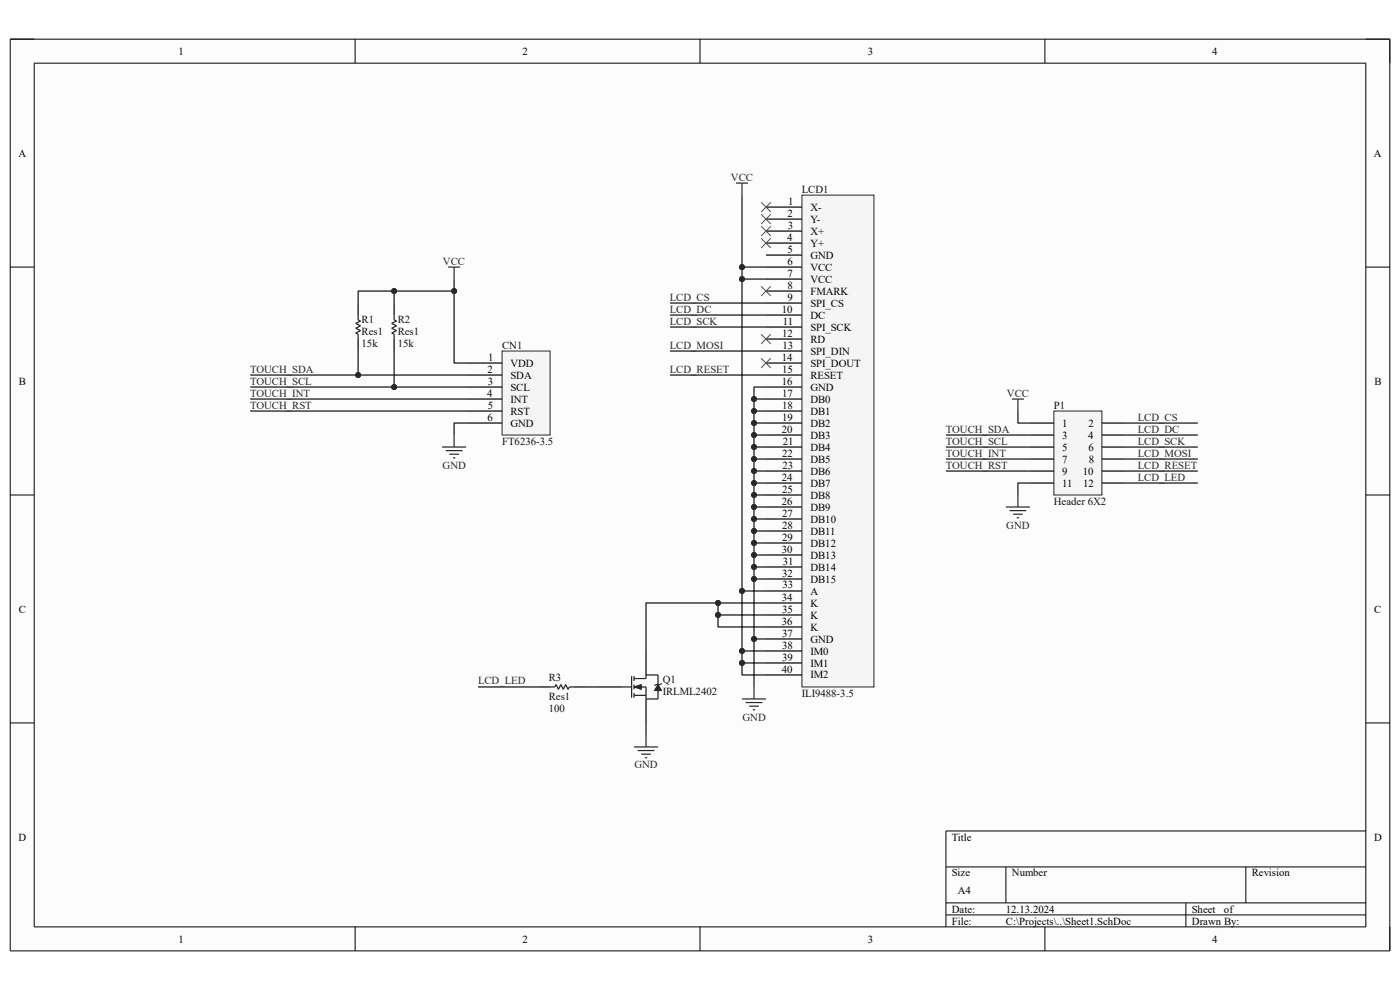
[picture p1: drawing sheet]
<svg xmlns="http://www.w3.org/2000/svg" width="297mm" height="210mm" viewBox="0 0 297 210" stroke-linecap="round" stroke-linejoin="round" font-family="sans-serif">
<path d="M2.2 8.3h292.7v193.4h-292.7z" fill-rule="evenodd" fill="#fcfcfc"/>
<path d="M2.2 8.3h292.7v193.4h-292.7z" fill="none" stroke="#000" stroke-width=".21"/>
<path d="M7.3 13.4h282.5v183.2h-282.5z" fill-rule="evenodd" fill="#fcfcfc"/>
<g fill="none" stroke="#000" stroke-width=".21">
<path d="M2.2 8.3h5.1M7.3 13.4h282.5v183.2h-282.5zM75.3 8.3v5.1M148.5 8.3v5.1M221.7 8.3v5.1M289.8 8.3h5.1v5.1M2.2 56.7h5.1M289.8 56.7h5.1M2.2 105h5.1M289.8 105h5.1M2.2 153.4h5.1M289.8 153.4h5.1"/>
<path d="M289.8 176.3h-89.1v20.3M75.3 196.6v5.1M148.5 196.6v5.1M200.7 183.9h89.1M200.7 191.5h89.1M200.7 194.1h89.1M213.4 183.9v7.6M221.7 196.6v5.1M251.6 191.5v5.1M264.3 183.9v7.6M294.9 196.6v5.1"/>
</g>
<path d="M170.1 41.4h15.3v104.3h-15.3z" fill-rule="evenodd" fill="#f5f5f5"/>
<path d="M170.1 41.4h15.3v104.3h-15.3z" fill="none" stroke="#262626" stroke-width=".21"/>
<g fill="none" stroke="#000" stroke-width=".25">
<path d="M162.5 43.9h7.6M162.5 46.5h7.6M162.5 49h7.6M162.5 51.6h7.6M162.5 54.1h7.6M162.5 56.7h7.6M162.5 59.2h7.6M162.5 61.7h7.6M162.5 64.3h7.6M162.5 66.8h7.6M162.5 69.4h7.6M162.5 71.9h7.6"/>
<path d="M162.5 74.5h7.6M162.5 77h7.6M162.5 79.6h7.6M162.5 82.1h7.6M162.5 84.7h7.6M162.5 87.2h7.6M162.5 89.7h7.6M162.5 92.3h7.6M162.5 94.8h7.6M162.5 97.4h7.6M162.5 99.9h7.6M162.5 102.5h7.6"/>
<path d="M162.5 105h7.6M162.5 107.6h7.6M162.5 110.1h7.6M162.5 112.6h7.6M162.5 115.2h7.6M162.5 117.7h7.6M162.5 120.3h7.6M162.5 122.8h7.6M162.5 125.4h7.6M162.5 127.9h7.6M162.5 130.5h7.6M162.5 133h7.6"/>
<path d="M162.5 135.6h7.6M162.5 138.1h7.6M162.5 140.6h7.6M162.5 143.2h7.6"/>
</g>
<path d="M106.5 74.5h10.2v17.8h-10.2z" fill-rule="evenodd" fill="#f5f5f5"/>
<path d="M106.5 74.5h10.2v17.8h-10.2z" fill="none" stroke="#262626" stroke-width=".21"/>
<path d="M98.9 77h7.6M98.9 79.6h7.6M98.9 82.1h7.6M98.9 84.7h7.6M98.9 87.2h7.6M98.9 89.7h7.6M137.1 138.1v5.1M126.9 145.7h5.1M137.1 148.3v5.1" fill="none" stroke="#000" stroke-width=".25"/>
<path d="M161.5 42.9l2 2M161.5 45.5l2 2M161.5 48l2 2M161.5 50.5l2 2.1M163.5 42.9l-2 2M163.5 45.5l-2 2M163.5 48l-2 2M163.5 50.5l-2 2.1M161.5 60.7l2 2.1M161.5 70.9l2 2M163.5 60.7l-2 2.1M163.5 70.9l-2 2" fill="none" stroke="#4c4c4c" stroke-width=".21"/>
<path d="M156.1 38.8h2.6M157.4 38.8v2.6M157.4 148.3h5.1M158.2 149h3.5M158.9 149.8h2.1M159.7 150.6h.5M160 145.7v2.6" fill="none" stroke="#262626" stroke-width=".25"/>
<path d="M132 145.7h2M134 143.4v4.6M134.5 143.9h2.6M134.5 145.7h2.6v2.6M134.5 147.5h2.6M134.5 143.4v1.1M134.5 145.2v1M134.5 147v1" fill="none" stroke="#1c1c1c" stroke-width=".25"/>
<path d="M134.5 145.7l1.5-.5v1z" fill="#1c1c1c"/>
<path d="M134.5 145.7l1.5-.5v1z" fill="none" stroke="#1c1c1c" stroke-width=".21"/>
<path d="M137.1 143.2v.7M137.1 148.3h2.5" fill="none" stroke="#1c1c1c" stroke-width=".25"/>
<path d="M139.6 145.2l.8 1.3h-1.6z" fill="#1c1c1c"/>
<path d="M139.6 145.2l.8 1.3h-1.6z" fill="none" stroke="#1c1c1c" stroke-width=".21"/>
<path d="M76 66.8v1.1l.5 .2-1 .5 1 .5-1 .5 1 .5-1 .6 .5 .2v1M83.6 66.8v1.1l.5 .2-1 .5 1 .5-1 .5 1 .5-1 .6 .5 .2v1M116.7 145.7h1l.3-.5 .5 1 .5-1 .5 1 .5-1 .5 1 .3-.5h1M137.1 143.2h2.5v2M139.6 146.5v1.8M140.4 145l-.3 .2h-1l-.3 .3" fill="none" stroke="#1c1c1c" stroke-width=".25"/>
<path d="M76 64.3v2.5M76 71.9v2.6M83.6 64.3v2.5M83.6 71.9v2.6M114.2 145.7h2.5M121.8 145.7h2.5" fill="none" stroke="#000" stroke-width=".25"/>
<path d="M95.1 56.7h2.5M96.3 56.7v2.5M93.8 94.8h5.1M94.6 95.6h3.5M95.3 96.4h2.1M96.1 97.1h.5M96.3 92.3v2.5M134.5 158.5h5.1M135.3 159.2h3.5M136 160h2.1M137.1 155.9v2.6M136.8 160.7h.5" fill="none" stroke="#262626" stroke-width=".25"/>
<path d="M223.6 87.2h10.2v17.8h-10.2z" fill-rule="evenodd" fill="#f5f5f5"/>
<path d="M223.6 87.2h10.2v17.8h-10.2z" fill="none" stroke="#262626" stroke-width=".21"/>
<path d="M218.5 89.7h5.1M218.5 92.3h5.1M218.5 94.8h5.1M218.5 97.4h5.1M218.5 99.9h5.1M233.8 89.7h5.1M233.8 92.3h5.1M233.8 94.8h5.1M233.8 97.4h5.1M233.8 99.9h5.1M218.5 102.5h5.1M233.8 102.5h5.1" fill="none" stroke="#000" stroke-width=".25"/>
<path d="M214.7 84.7h2.5M216 84.7v2.5M213.4 107.6h5.1M214.2 108.3h3.5M214.9 109.1h2.1M215.7 109.8h.5M216 105v2.6" fill="none" stroke="#262626" stroke-width=".25"/>
<path d="M161.5 76l2 2M163.5 76l-2 2" fill="none" stroke="#4c4c4c" stroke-width=".21"/>
<path d="M53.1 82.1h45.8M53.1 87.2h45.8M53.1 84.7h45.8M238.9 102.5h15.2" fill="none" stroke="#0e0e0e" stroke-width=".25"/>
<circle cx="83.6" cy="82.1" r=".51" fill="#0e0e0e"/>
<circle cx="83.6" cy="82.1" r=".51" fill="none" stroke="#0e0e0e" stroke-width=".21"/>
<path d="M53.1 79.6h45.8" fill="none" stroke="#0e0e0e" stroke-width=".25"/>
<circle cx="76" cy="79.6" r=".51" fill="#0e0e0e"/>
<circle cx="76" cy="79.6" r=".51" fill="none" stroke="#0e0e0e" stroke-width=".21"/>
<path d="M96.3 61.7h-20.3v2.6" fill="none" stroke="#0e0e0e" stroke-width=".25"/>
<circle cx="96.3" cy="61.7" r=".51" fill="#0e0e0e"/>
<circle cx="96.3" cy="61.7" r=".51" fill="none" stroke="#0e0e0e" stroke-width=".21"/>
<circle cx="83.6" cy="61.7" r=".51" fill="#0e0e0e"/>
<circle cx="83.6" cy="61.7" r=".51" fill="none" stroke="#0e0e0e" stroke-width=".21"/>
<path d="M96.3 59.2v17.8h2.6M98.9 89.7h-2.6v2.6" fill="none" stroke="#0e0e0e" stroke-width=".25"/>
<circle cx="96.3" cy="61.7" r=".51" fill="#0e0e0e"/>
<circle cx="96.3" cy="61.7" r=".51" fill="none" stroke="#0e0e0e" stroke-width=".21"/>
<path d="M162.5 127.9h-25.4v10.2M101.4 145.7h12.8M124.3 145.7h2.6" fill="none" stroke="#0e0e0e" stroke-width=".25"/>
<circle cx="152.3" cy="127.9" r=".51" fill="#0e0e0e"/>
<circle cx="152.3" cy="127.9" r=".51" fill="none" stroke="#0e0e0e" stroke-width=".21"/>
<path d="M142.1 79.6h20.4M142.1 74.5h20.4M142.1 69.4h20.4M142.1 66.8h20.4M142.1 64.3h20.4M152.3 130.5v2.5h10.2" fill="none" stroke="#0e0e0e" stroke-width=".25"/>
<circle cx="152.3" cy="130.5" r=".51" fill="#0e0e0e"/>
<circle cx="152.3" cy="130.5" r=".51" fill="none" stroke="#0e0e0e" stroke-width=".21"/>
<path d="M152.3 127.9v2.6h10.2" fill="none" stroke="#0e0e0e" stroke-width=".25"/>
<circle cx="152.3" cy="130.5" r=".51" fill="#0e0e0e"/>
<circle cx="152.3" cy="130.5" r=".51" fill="none" stroke="#0e0e0e" stroke-width=".21"/>
<circle cx="152.3" cy="127.9" r=".51" fill="#0e0e0e"/>
<circle cx="152.3" cy="127.9" r=".51" fill="none" stroke="#0e0e0e" stroke-width=".21"/>
<path d="M157.4 138.1v5.1h5.1" fill="none" stroke="#0e0e0e" stroke-width=".25"/>
<circle cx="157.4" cy="138.1" r=".51" fill="#0e0e0e"/>
<circle cx="157.4" cy="138.1" r=".51" fill="none" stroke="#0e0e0e" stroke-width=".21"/>
<circle cx="157.4" cy="140.6" r=".51" fill="#0e0e0e"/>
<circle cx="157.4" cy="140.6" r=".51" fill="none" stroke="#0e0e0e" stroke-width=".21"/>
<path d="M157.4 140.6h5.1" fill="none" stroke="#0e0e0e" stroke-width=".25"/>
<circle cx="157.4" cy="140.6" r=".51" fill="#0e0e0e"/>
<circle cx="157.4" cy="140.6" r=".51" fill="none" stroke="#0e0e0e" stroke-width=".21"/>
<path d="M157.4 59.2v78.9h5.1" fill="none" stroke="#0e0e0e" stroke-width=".25"/>
<circle cx="157.4" cy="59.2" r=".51" fill="#0e0e0e"/>
<circle cx="157.4" cy="59.2" r=".51" fill="none" stroke="#0e0e0e" stroke-width=".21"/>
<circle cx="157.4" cy="125.4" r=".51" fill="#0e0e0e"/>
<circle cx="157.4" cy="125.4" r=".51" fill="none" stroke="#0e0e0e" stroke-width=".21"/>
<circle cx="157.4" cy="138.1" r=".51" fill="#0e0e0e"/>
<circle cx="157.4" cy="138.1" r=".51" fill="none" stroke="#0e0e0e" stroke-width=".21"/>
<path d="M157.4 125.4h5.1" fill="none" stroke="#0e0e0e" stroke-width=".25"/>
<circle cx="157.4" cy="125.4" r=".51" fill="#0e0e0e"/>
<circle cx="157.4" cy="125.4" r=".51" fill="none" stroke="#0e0e0e" stroke-width=".21"/>
<path d="M157.4 56.7v2.5h5.1" fill="none" stroke="#0e0e0e" stroke-width=".25"/>
<circle cx="157.4" cy="56.7" r=".51" fill="#0e0e0e"/>
<circle cx="157.4" cy="56.7" r=".51" fill="none" stroke="#0e0e0e" stroke-width=".21"/>
<circle cx="157.4" cy="59.2" r=".51" fill="#0e0e0e"/>
<circle cx="157.4" cy="59.2" r=".51" fill="none" stroke="#0e0e0e" stroke-width=".21"/>
<path d="M157.4 41.4v15.3h5.1" fill="none" stroke="#0e0e0e" stroke-width=".25"/>
<circle cx="157.4" cy="56.7" r=".51" fill="#0e0e0e"/>
<circle cx="157.4" cy="56.7" r=".51" fill="none" stroke="#0e0e0e" stroke-width=".21"/>
<path d="M160 135.6h2.5" fill="none" stroke="#0e0e0e" stroke-width=".25"/>
<circle cx="160" cy="135.6" r=".51" fill="#0e0e0e"/>
<circle cx="160" cy="135.6" r=".51" fill="none" stroke="#0e0e0e" stroke-width=".21"/>
<path d="M160 122.8h2.5" fill="none" stroke="#0e0e0e" stroke-width=".25"/>
<circle cx="160" cy="122.8" r=".51" fill="#0e0e0e"/>
<circle cx="160" cy="122.8" r=".51" fill="none" stroke="#0e0e0e" stroke-width=".21"/>
<path d="M160 120.3h2.5" fill="none" stroke="#0e0e0e" stroke-width=".25"/>
<circle cx="160" cy="120.3" r=".51" fill="#0e0e0e"/>
<circle cx="160" cy="120.3" r=".51" fill="none" stroke="#0e0e0e" stroke-width=".21"/>
<path d="M160 117.7h2.5" fill="none" stroke="#0e0e0e" stroke-width=".25"/>
<circle cx="160" cy="117.7" r=".51" fill="#0e0e0e"/>
<circle cx="160" cy="117.7" r=".51" fill="none" stroke="#0e0e0e" stroke-width=".21"/>
<path d="M160 115.2h2.5" fill="none" stroke="#0e0e0e" stroke-width=".25"/>
<circle cx="160" cy="115.2" r=".51" fill="#0e0e0e"/>
<circle cx="160" cy="115.2" r=".51" fill="none" stroke="#0e0e0e" stroke-width=".21"/>
<path d="M160 112.6h2.5" fill="none" stroke="#0e0e0e" stroke-width=".25"/>
<circle cx="160" cy="112.6" r=".51" fill="#0e0e0e"/>
<circle cx="160" cy="112.6" r=".51" fill="none" stroke="#0e0e0e" stroke-width=".21"/>
<path d="M160 110.1h2.5" fill="none" stroke="#0e0e0e" stroke-width=".25"/>
<circle cx="160" cy="110.1" r=".51" fill="#0e0e0e"/>
<circle cx="160" cy="110.1" r=".51" fill="none" stroke="#0e0e0e" stroke-width=".21"/>
<path d="M160 107.6h2.5" fill="none" stroke="#0e0e0e" stroke-width=".25"/>
<circle cx="160" cy="107.6" r=".51" fill="#0e0e0e"/>
<circle cx="160" cy="107.6" r=".51" fill="none" stroke="#0e0e0e" stroke-width=".21"/>
<path d="M160 105h2.5" fill="none" stroke="#0e0e0e" stroke-width=".25"/>
<circle cx="160" cy="105" r=".51" fill="#0e0e0e"/>
<circle cx="160" cy="105" r=".51" fill="none" stroke="#0e0e0e" stroke-width=".21"/>
<path d="M160 102.5h2.5" fill="none" stroke="#0e0e0e" stroke-width=".25"/>
<circle cx="160" cy="102.5" r=".51" fill="#0e0e0e"/>
<circle cx="160" cy="102.5" r=".51" fill="none" stroke="#0e0e0e" stroke-width=".21"/>
<path d="M160 99.9h2.5" fill="none" stroke="#0e0e0e" stroke-width=".25"/>
<circle cx="160" cy="99.9" r=".51" fill="#0e0e0e"/>
<circle cx="160" cy="99.9" r=".51" fill="none" stroke="#0e0e0e" stroke-width=".21"/>
<path d="M160 97.4h2.5" fill="none" stroke="#0e0e0e" stroke-width=".25"/>
<circle cx="160" cy="97.4" r=".51" fill="#0e0e0e"/>
<circle cx="160" cy="97.4" r=".51" fill="none" stroke="#0e0e0e" stroke-width=".21"/>
<path d="M160 94.8h2.5" fill="none" stroke="#0e0e0e" stroke-width=".25"/>
<circle cx="160" cy="94.8" r=".51" fill="#0e0e0e"/>
<circle cx="160" cy="94.8" r=".51" fill="none" stroke="#0e0e0e" stroke-width=".21"/>
<path d="M160 92.3h2.5" fill="none" stroke="#0e0e0e" stroke-width=".25"/>
<circle cx="160" cy="92.3" r=".51" fill="#0e0e0e"/>
<circle cx="160" cy="92.3" r=".51" fill="none" stroke="#0e0e0e" stroke-width=".21"/>
<path d="M160 89.7h2.5" fill="none" stroke="#0e0e0e" stroke-width=".25"/>
<circle cx="160" cy="89.7" r=".51" fill="#0e0e0e"/>
<circle cx="160" cy="89.7" r=".51" fill="none" stroke="#0e0e0e" stroke-width=".21"/>
<path d="M160 87.2h2.5" fill="none" stroke="#0e0e0e" stroke-width=".25"/>
<circle cx="160" cy="87.2" r=".51" fill="#0e0e0e"/>
<circle cx="160" cy="87.2" r=".51" fill="none" stroke="#0e0e0e" stroke-width=".21"/>
<path d="M160 84.7h2.5" fill="none" stroke="#0e0e0e" stroke-width=".25"/>
<circle cx="160" cy="84.6" r=".51" fill="#0e0e0e"/>
<circle cx="160" cy="84.6" r=".51" fill="none" stroke="#0e0e0e" stroke-width=".21"/>
<path d="M162.5 82.1h-2.5v63.6" fill="none" stroke="#0e0e0e" stroke-width=".25"/>
<circle cx="160" cy="84.6" r=".51" fill="#0e0e0e"/>
<circle cx="160" cy="84.6" r=".51" fill="none" stroke="#0e0e0e" stroke-width=".21"/>
<circle cx="160" cy="87.2" r=".51" fill="#0e0e0e"/>
<circle cx="160" cy="87.2" r=".51" fill="none" stroke="#0e0e0e" stroke-width=".21"/>
<circle cx="160" cy="89.7" r=".51" fill="#0e0e0e"/>
<circle cx="160" cy="89.7" r=".51" fill="none" stroke="#0e0e0e" stroke-width=".21"/>
<circle cx="160" cy="92.3" r=".51" fill="#0e0e0e"/>
<circle cx="160" cy="92.3" r=".51" fill="none" stroke="#0e0e0e" stroke-width=".21"/>
<circle cx="160" cy="94.8" r=".51" fill="#0e0e0e"/>
<circle cx="160" cy="94.8" r=".51" fill="none" stroke="#0e0e0e" stroke-width=".21"/>
<circle cx="160" cy="97.4" r=".51" fill="#0e0e0e"/>
<circle cx="160" cy="97.4" r=".51" fill="none" stroke="#0e0e0e" stroke-width=".21"/>
<circle cx="160" cy="99.9" r=".51" fill="#0e0e0e"/>
<circle cx="160" cy="99.9" r=".51" fill="none" stroke="#0e0e0e" stroke-width=".21"/>
<circle cx="160" cy="102.5" r=".51" fill="#0e0e0e"/>
<circle cx="160" cy="102.5" r=".51" fill="none" stroke="#0e0e0e" stroke-width=".21"/>
<circle cx="160" cy="105" r=".51" fill="#0e0e0e"/>
<circle cx="160" cy="105" r=".51" fill="none" stroke="#0e0e0e" stroke-width=".21"/>
<circle cx="160" cy="107.6" r=".51" fill="#0e0e0e"/>
<circle cx="160" cy="107.6" r=".51" fill="none" stroke="#0e0e0e" stroke-width=".21"/>
<circle cx="160" cy="110.1" r=".51" fill="#0e0e0e"/>
<circle cx="160" cy="110.1" r=".51" fill="none" stroke="#0e0e0e" stroke-width=".21"/>
<circle cx="160" cy="112.6" r=".51" fill="#0e0e0e"/>
<circle cx="160" cy="112.6" r=".51" fill="none" stroke="#0e0e0e" stroke-width=".21"/>
<circle cx="160" cy="115.2" r=".51" fill="#0e0e0e"/>
<circle cx="160" cy="115.2" r=".51" fill="none" stroke="#0e0e0e" stroke-width=".21"/>
<circle cx="160" cy="117.7" r=".51" fill="#0e0e0e"/>
<circle cx="160" cy="117.7" r=".51" fill="none" stroke="#0e0e0e" stroke-width=".21"/>
<circle cx="160" cy="120.3" r=".51" fill="#0e0e0e"/>
<circle cx="160" cy="120.3" r=".51" fill="none" stroke="#0e0e0e" stroke-width=".21"/>
<circle cx="160" cy="122.8" r=".51" fill="#0e0e0e"/>
<circle cx="160" cy="122.8" r=".51" fill="none" stroke="#0e0e0e" stroke-width=".21"/>
<circle cx="160" cy="135.6" r=".51" fill="#0e0e0e"/>
<circle cx="160" cy="135.6" r=".51" fill="none" stroke="#0e0e0e" stroke-width=".21"/>
<path d="M76 74.5v5.1M200.7 99.9h17.8M200.7 97.4h17.8M200.7 94.8h17.8M200.7 92.3h17.8M216 87.2v2.5h2.5M238.9 99.9h15.2M238.9 97.4h15.2M238.9 94.8h15.2M238.9 92.3h15.2M238.9 89.7h15.2M218.5 102.5h-2.5v2.5" fill="none" stroke="#0e0e0e" stroke-width=".25"/>
<circle cx="76" cy="79.6" r=".51" fill="#0e0e0e"/>
<circle cx="76" cy="79.6" r=".51" fill="none" stroke="#0e0e0e" stroke-width=".21"/>
<path d="M83.6 74.5v7.6" fill="none" stroke="#0e0e0e" stroke-width=".25"/>
<circle cx="83.6" cy="82.1" r=".51" fill="#0e0e0e"/>
<circle cx="83.6" cy="82.1" r=".51" fill="none" stroke="#0e0e0e" stroke-width=".21"/>
<path d="M83.6 61.7v2.6" fill="none" stroke="#0e0e0e" stroke-width=".25"/>
<circle cx="83.6" cy="61.7" r=".51" fill="#0e0e0e"/>
<circle cx="83.6" cy="61.7" r=".51" fill="none" stroke="#0e0e0e" stroke-width=".21"/>
<path d="M137.1 153.4v2.5" fill="none" stroke="#0e0e0e" stroke-width=".25"/>
<g font-size="2.3">
<text x="37.9" y="11.6">1</text>
<text x="110.9" y="11.6">2</text>
<text x="184.1" y="11.6">3</text>
<text x="257.2" y="11.6">4</text>
<text x="3.9" y="33.2">A</text>
<text x="291.5" y="33.2">A</text>
<text x="167" y="46">2</text>
<text x="167.2" y="43.4">1</text>
<text x="171.9" y="44.7">X-</text>
<text x="171.9" y="47.2">Y-</text>
<text x="167" y="51.1">4</text>
<text x="167.1" y="53.6">5</text>
<text x="167.1" y="48.5">3</text>
<text x="171.9" y="49.8">X+</text>
<text x="171.9" y="52.3">Y+</text>
<text x="167" y="56.1">6</text>
<text x="167" y="58.7">7</text>
<text x="171.9" y="54.9">GND</text>
<text x="171.9" y="57.4">VCC</text>
<text x="171.9" y="59.9">VCC</text>
<text x="167" y="63.8">9</text>
<text x="167.1" y="61.3">8</text>
<text x="171.9" y="62.5">FMARK</text>
<text x="171.9" y="65.1">SPI_CS</text>
<text x="165.9" y="66.3">10</text>
<text x="165.9" y="71.4">12</text>
<text x="166.1" y="68.9">11</text>
<text x="171.9" y="67.6">DC</text>
<text x="171.9" y="70.1">SPI_SCK</text>
<text x="103.6" y="76.5">1</text>
<text x="108.3" y="77.8">VDD</text>
<text x="165.9" y="76.5">14</text>
<text x="166" y="74">13</text>
<text x="171.9" y="72.7">RD</text>
<text x="171.9" y="75.2">SPI_DIN</text>
<text x="171.9" y="77.8">SPI_DOUT</text>
<text x="4" y="81.6">B</text>
<text x="103.4" y="79">2</text>
<text x="103.5" y="81.6">3</text>
<text x="108.3" y="80.3">SDA</text>
<text x="108.3" y="82.9">SCL</text>
<text x="165.9" y="81.6">16</text>
<text x="165.9" y="79">15</text>
<text x="171.9" y="80.3">RESET</text>
<text x="171.9" y="82.9">GND</text>
<text x="291.6" y="81.6">B</text>
<text x="103.4" y="84.2">4</text>
<text x="103.4" y="89.2">6</text>
<text x="103.5" y="86.7">5</text>
<text x="108.3" y="85.4">INT</text>
<text x="108.3" y="88">RST</text>
<text x="165.9" y="84.2">17</text>
<text x="165.9" y="89.2">19</text>
<text x="165.9" y="86.7">18</text>
<text x="171.9" y="85.4">DB0</text>
<text x="171.9" y="88">DB1</text>
<text x="108.3" y="90.5">GND</text>
<text x="165.9" y="91.8">20</text>
<text x="166.1" y="94.3">21</text>
<text x="171.9" y="90.5">DB2</text>
<text x="171.9" y="93">DB3</text>
<text x="171.9" y="95.6">DB4</text>
<text x="225.3" y="90.5">1</text>
<text x="225.3" y="93">3</text>
<text x="225.3" y="95.6">5</text>
<text x="230.9" y="93">4</text>
<text x="230.9" y="90.5">2</text>
<text x="230.9" y="95.6">6</text>
<text x="165.9" y="101.9">24</text>
<text x="165.9" y="96.9">22</text>
<text x="166" y="99.4">23</text>
<text x="171.9" y="98.1">DB5</text>
<text x="171.9" y="100.7">DB6</text>
<text x="225.3" y="98.1">7</text>
<text x="225.3" y="100.7">9</text>
<text x="229.7" y="100.7">10</text>
<text x="231" y="98.1">8</text>
<text x="165.9" y="107.1">26</text>
<text x="165.9" y="104.5">25</text>
<text x="171.9" y="103.2">DB7</text>
<text x="171.9" y="105.8">DB8</text>
<text x="225.3" y="103.2">11</text>
<text x="229.8" y="103.2">12</text>
<text x="165.9" y="109.6">27</text>
<text x="165.9" y="112.1">28</text>
<text x="171.9" y="108.3">DB9</text>
<text x="171.9" y="110.9">DB10</text>
<text x="171.9" y="113.4">DB11</text>
<text x="165.9" y="117.2">30</text>
<text x="165.9" y="114.7">29</text>
<text x="166.1" y="119.8">31</text>
<text x="171.9" y="116">DB12</text>
<text x="171.9" y="118.5">DB13</text>
<text x="165.9" y="122.3">32</text>
<text x="166" y="124.8">33</text>
<text x="171.9" y="121">DB14</text>
<text x="171.9" y="123.6">DB15</text>
<text x="4" y="130">C</text>
<text x="165.9" y="127.4">34</text>
<text x="165.9" y="130">35</text>
<text x="171.9" y="126.2">A</text>
<text x="171.9" y="128.7">K</text>
<text x="171.9" y="131.2">K</text>
<text x="291.5" y="130">C</text>
<text x="165.9" y="132.5">36</text>
<text x="165.9" y="135">37</text>
<text x="165.9" y="137.6">38</text>
<text x="171.9" y="133.8">K</text>
<text x="171.9" y="136.3">GND</text>
<text x="165.9" y="142.7">40</text>
<text x="165.9" y="140.1">39</text>
<text x="171.9" y="138.9">IM0</text>
<text x="171.9" y="141.4">IM1</text>
<text x="171.9" y="143.9">IM2</text>
<text x="3.9" y="178.3">D</text>
<text x="201.9" y="178.3">Title</text>
<text x="291.5" y="178.3">D</text>
<text x="201.9" y="185.9">Size</text>
<text x="214.7" y="185.9">Number</text>
<text x="265.5" y="185.9">Revision</text>
<text x="203.2" y="189.7">A4</text>
<text x="201.9" y="193.6">Date:</text>
<text x="201.9" y="196.1">File:</text>
<text x="213.4" y="193.6">12.13.2024</text>
<text x="213.4" y="196.1">C:\Projects\..\Sheet1.SchDoc</text>
<text x="252.8" y="193.6">Sheet</text>
<text x="252.9" y="196.1">Drawn By:</text>
<text x="259.7" y="193.6">of</text>
<text x="37.9" y="199.9">1</text>
<text x="110.9" y="199.9">2</text>
<text x="184.1" y="199.9">3</text>
<text x="257.2" y="199.9">4</text>
</g>
<g font-size="2.3" fill="#262626">
<text x="155.1" y="38.3">VCC</text>
<text x="94" y="56.1">VCC</text>
<text x="142.1" y="63.8">LCD_CS</text>
<text x="142.1" y="66.3">LCD_DC</text>
<text x="142.1" y="68.9">LCD_SCK</text>
<text x="142.1" y="74">LCD_MOSI</text>
<text x="53" y="79">TOUCH_SDA</text>
<text x="53" y="81.6">TOUCH_SCL</text>
<text x="142.1" y="79">LCD_RESET</text>
<text x="53" y="84.2">TOUCH_INT</text>
<text x="53" y="86.7">TOUCH_RST</text>
<text x="213.6" y="84.2">VCC</text>
<text x="241.4" y="89.2">LCD_CS</text>
<text x="200.7" y="91.8">TOUCH_SDA</text>
<text x="200.7" y="94.3">TOUCH_SCL</text>
<text x="241.4" y="91.8">LCD_DC</text>
<text x="241.4" y="94.3">LCD_SCK</text>
<text x="93.9" y="99.4">GND</text>
<text x="200.7" y="96.9">TOUCH_INT</text>
<text x="200.7" y="99.4">TOUCH_RST</text>
<text x="241.4" y="99.4">LCD_RESET</text>
<text x="241.4" y="96.9">LCD_MOSI</text>
<text x="241.4" y="101.9">LCD_LED</text>
<text x="213.5" y="112.1">GND</text>
<text x="101.4" y="145.2">LCD_LED</text>
<text x="157.5" y="152.9">GND</text>
<text x="134.6" y="163">GND</text>
</g>
<g font-size="2.3" fill="#0e0e0e">
<text x="170.1" y="40.9">LCD1</text>
<text x="76.7" y="68.6">R1</text>
<text x="76.7" y="71.2">Res1</text>
<text x="84.4" y="68.6">R2</text>
<text x="84.4" y="71.2">Res1</text>
<text x="76.7" y="73.7">15k</text>
<text x="84.4" y="73.7">15k</text>
<text x="106.5" y="74">CN1</text>
<text x="223.6" y="86.7">P1</text>
<text x="106.5" y="94.3">FT6236-3.5</text>
<text x="223.6" y="107.1">Header 6X2</text>
<text x="116.4" y="144.4">R3</text>
<text x="116.4" y="148.5">Res1</text>
<text x="140.6" y="144.9">Q1</text>
<text x="140.6" y="147.5">IRLML2402</text>
<text x="170.1" y="147.8">ILI9488-3.5</text>
<text x="116.4" y="151.1">100</text>
</g>
</svg>
